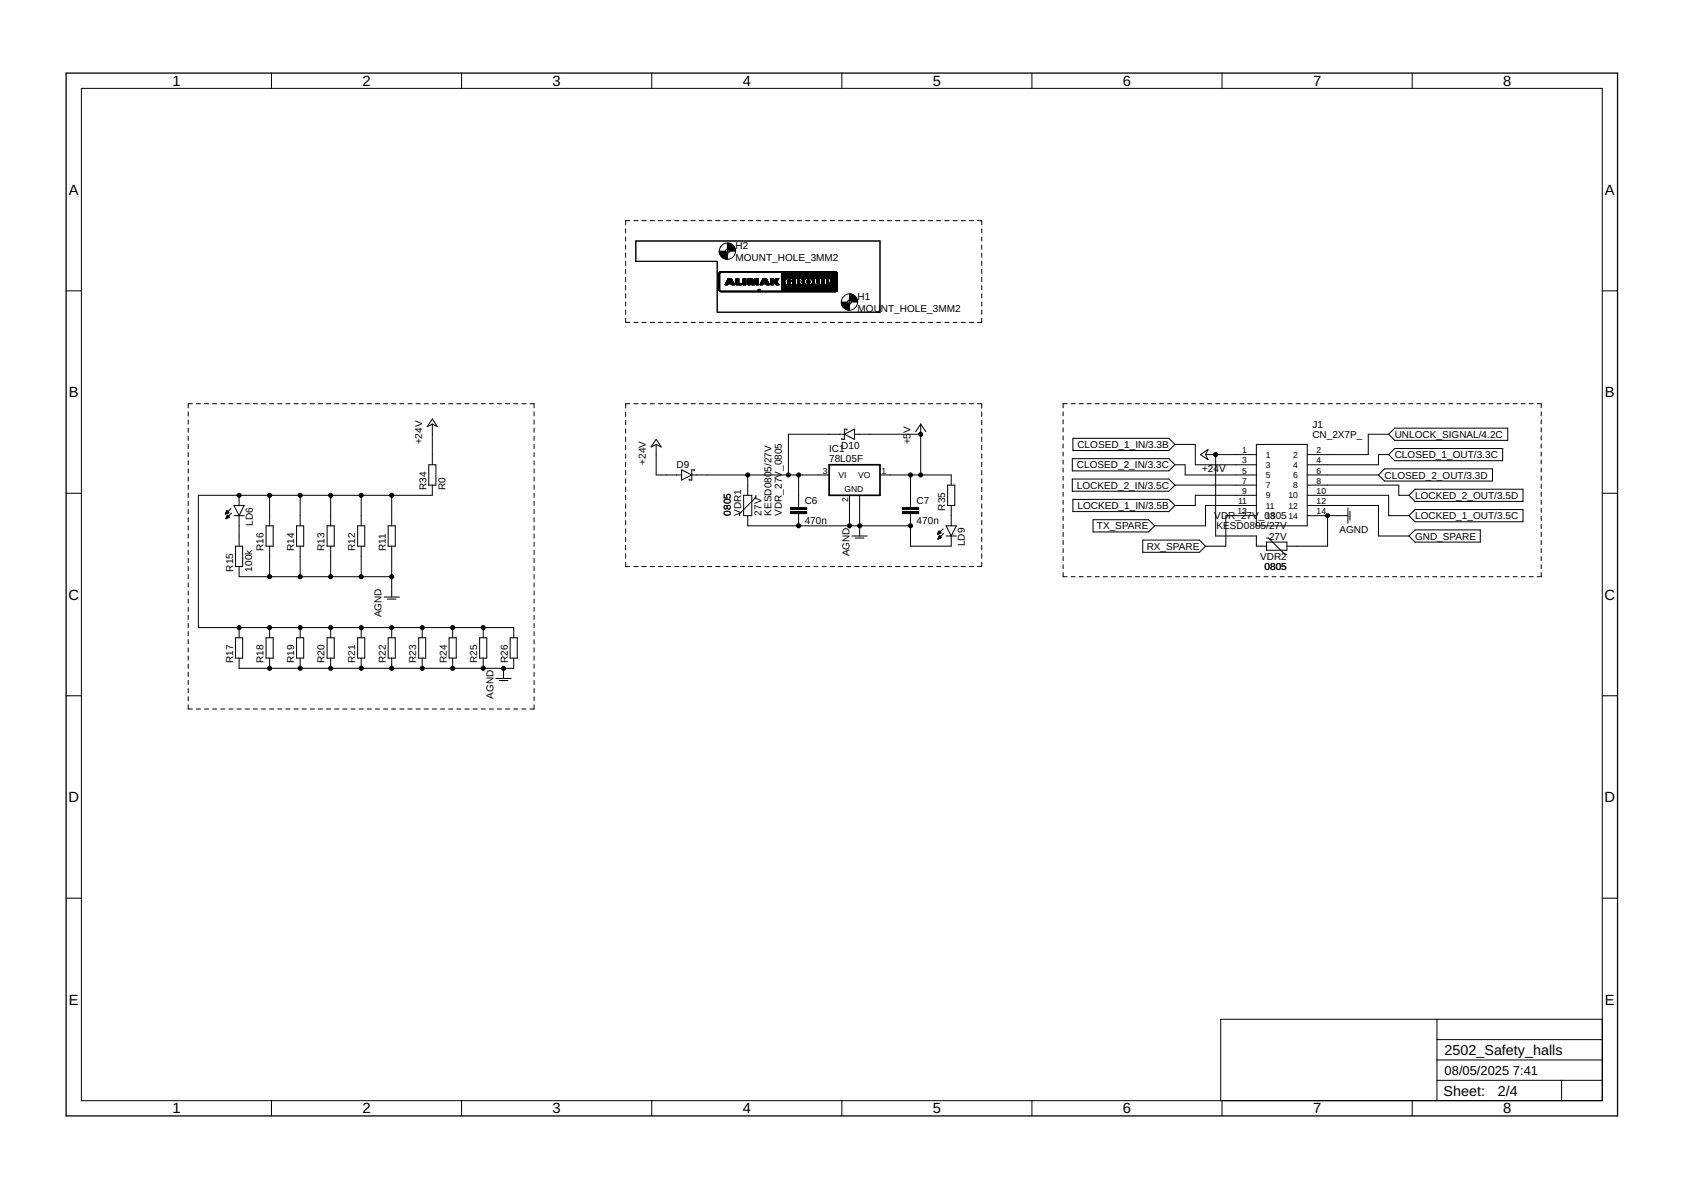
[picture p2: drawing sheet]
<svg xmlns="http://www.w3.org/2000/svg" width="420mm" height="297mm" viewBox="0 0 420 297" stroke-linecap="round" stroke-linejoin="round" font-family="sans-serif">
<g fill="none" stroke="#000" stroke-width=".25">
<path d="M67.8 18.2v3.9M115.2 18.2v3.9M162.7 18.2v3.9M210.2 18.2v3.9M257.6 18.2v3.9M305.1 18.2v3.9M352.6 18.2v3.9M20.3 22.1h379.7v252.6h-379.7zM156.2 57.1v1M156.2 59.1v1.1M157.2 55.1h-1v1M158.2 55.1h1.1"/>
<path d="M160.3 55.1h1M162.3 55.1h1.1M164.4 55.1h1M166.4 55.1h1M168.4 55.1h1.1M170.5 55.1h1M172.5 55.1h1.1M174.6 55.1h1M176.6 55.1h1.1M178.7 55.1h1M180.7 55.1h1.1M182.8 55.1h1"/>
<path d="M184.8 55.1h1M186.8 55.1h1.1M188.9 55.1h1M190.9 55.1h1.1M193 55.1h1M195 55.1h1M197.1 55.1h1M199.1 55.1h1M201.1 55.1h1.1M203.2 55.1h1M205.2 55.1h1.1M207.3 55.1h1"/>
<path d="M209.3 55.1h1.1M211.3 55.1h1.1M213.4 55.1h1M215.4 55.1h1.1M217.5 55.1h1M219.5 55.1h1.1M221.6 55.1h1M223.6 55.1h1.1M225.7 55.1h1M227.7 55.1h1M229.7 55.1h1.1M231.8 55.1h1"/>
<path d="M233.8 55.1h1.1M235.9 55.1h1M237.9 55.1h1.1M239.9 55.1h1.1M242 55.1h1M244 55.1h1.1v1M245.1 57.1v1M245.1 59.1v1.1M16.5 72.6h3.8M156.2 61.2v1M156.2 63.2v1M156.2 65.2v1.1"/>
<path d="M156.2 67.2v1.1M156.2 69.3v1M156.2 71.3v1M156.2 73.3v1.1M156.2 75.4v1M156.2 77.4v1M156.2 79.4v1.1h1M158.7 60.2h61v17.7h-40.7v-12.7h-20.3zM179.5 72.4l.2 .1M179.5 72.4h.2M179.5 72.3h.2M179.5 72.2h.2"/>
<path d="M179.5 72.1h.2M179.5 72h.2M179.5 71.9h.2M179.5 71.8h.2M179.5 71.7h.2M179.5 71.6h.2M179.5 71.5h.2M179.5 71.4h.2M179.5 71.3h.2M179.5 71.2h.2M179.5 71.1h.2M179.5 71h.2"/>
<path d="M179.5 70.9h.2M179.5 70.8h.2M179.5 70.7h.2M179.5 70.6h.2M179.5 70.5h.2M179.5 70.4h.2M179.5 70.3h.2M179.5 70.2h.2M179.5 70.1h.2M179.5 70h.2M179.5 69.9h.2M179.5 69.8h.2"/>
<path d="M179.5 69.7h.2M179.5 69.6h.2M179.5 69.5h.2M179.5 69.4h.2M179.5 69.3h.2M179.5 69.2h.2M179.5 69.1h.2M179.5 69h.2M179.5 68.9h.2M179.5 68.8h.2M179.5 68.7h.2M179.5 68.6h.2"/>
<path d="M179.5 68.5h.2M179.5 68.4h.2M179.5 68.3h.2M179.5 68.2h.2M179.5 72.5h.2M179.5 72.6h.3M179.6 72.6l.3 .1M179.6 68h29.4M179.6 72.7h29.3M179.7 67.9h29.2M179.7 72.7h29.2M179.7 68.1l-.2 .1"/>
<path d="M179.8 68.1h-.3M179.8 72.8h28.9M179.8 67.9h29M179.9 68l-.3 .1M181 71.1h.7M181.1 71h.6M181.1 62.7h1M181.1 70.9h2.2M181.2 70.8h2.1M181.2 70.7h2M181.3 70.6h1.9M181.3 70.5h1.8"/>
<path d="M181.5 70.2h.6M181.6 70h1.3M181.6 62.2v1M181.6 70h1.2M181.6 69.9h1.2M181.7 69.8h1.1M181.7 71h-.7M181.7 69.7h1M181.8 70.9h-.7M181.8 69.6h.8M182 70.4l-.7 .1M182 70.4h-.6"/>
<path d="M182 70.3l-.6 .1M182.1 70.3h-.7M182.1 70.2h-.7M182.1 70.1h-.6M182.2 70.1h.7M182.3 70.1l.6 .1M182.3 70.2h.7M182.3 70.3h.7M182.4 70.4h.7M182.4 70.4l.7 .1M182.6 70.9h.7M182.6 71h.7"/>
<path d="M182.6 71h.8M182.7 71.1h.7M183.8 71.1h1.3M183.8 71h1.3M183.8 70.9h1.3M183.8 70.8h1.3M183.8 70.7h1.3M183.8 70.6h.6M183.8 70.5h.6M183.8 70.4h.6M183.8 70.3h.6M183.8 70.2h.6"/>
<path d="M183.8 70.1h.6M183.8 70h.6M183.8 69.9h.6M183.8 69.8h.6M183.8 69.7h.6M183.8 69.6h.6M185.5 71.1h.7M185.5 71h.7M185.5 70.9h.7M185.5 70.8h.7M185.5 70.7h.7M185.5 70.6h.7"/>
<path d="M185.5 70.5h.7M185.5 70.4h.7M185.5 70.3h.7M185.5 70.2h.7M185.5 70.1h.7M185.5 70h.7M185.5 69.9h.7M185.5 69.8h.7M185.5 69.7h.7M185.5 69.6h.7M186.7 71.1h.6M186.7 71h.6"/>
<path d="M186.7 70.9h.6M186.7 70.8h.6M186.7 70.7h.6M186.7 70.6h.6M186.7 70.5h.6M186.7 70.4h.6M186.7 70.3h.6M186.7 70.2h.6M186.7 70.1h.6M186.7 70.1h1.2M186.7 70h1.2M186.7 69.9h1.1"/>
<path d="M186.7 69.8h1.1M186.7 69.7h1.1M186.7 69.6l1.1 .1M186.7 69.6h1M187.3 70.1l.6 .1M187.4 70.3h.6M187.4 70.2h.5M187.4 70.4h.6M187.4 70.3l.6 .1M187.5 70.4l.5 .1M187.5 70.6h1M187.5 70.5h1"/>
<path d="M187.5 70.7h1M187.6 70.8h.9M187.6 70.9h.8M187.6 71h.8M187.7 71.1h.6M188.2 70.3h.4M188.3 69.9h1.1M188.3 69.8h1.1M188.3 69.7h1.1M188.3 69.6h1.1M188.4 69.6h1M188.4 71h-.8"/>
<path d="M188.4 70.8h-.8M188.5 70.6l-1 .1M188.6 70.4l-.5 .1M188.6 70.4h-.5M188.6 70.3h-.5M188.7 70.2h-.5M188.7 70.1l-.5 .1M188.7 71.1h.7M188.7 71h.7M188.7 70.9h.7M188.7 70.8h.7M188.7 70.7h.7"/>
<path d="M188.7 70.6h.7M188.7 70.5h.7M188.7 70.4h.7M188.7 70.3h.7M188.7 70.2h.7M188.7 70.1h.7M189.4 70.1h-1.2M189.4 70h-1.2M189.4 69.9l-1.2 .1M189.7 71h.7M189.8 70.9h.6M189.8 70.9h2.2"/>
<path d="M189.8 70.8h2.1M189.9 70.7h2M189.9 70.6h1.9M190 70.5h1.8M190.1 70.3h.6M190.1 70.2h.7M190.2 70h1.4M190.3 70h1.2M190.3 69.9h1.2M190.3 69.8h1.2M190.4 69.8h1M190.4 71.1h-.7"/>
<path d="M190.4 69.7h1M190.4 71h-.7M190.4 69.6h.9M190.5 69.6h.8M190.6 70.5h-.6M190.7 70.4h-.7M190.7 70.3h-.6M190.8 70.1l-.6 .1M190.8 70.1h-.6M190.9 70.1h.7M190.9 70.1l.7 .1M191 70.2h.6"/>
<path d="M191 70.3h.7M191.1 70.4h.6M191.1 70.4l.7 .1M191.3 70.9h.7M191.3 71h.7M191.3 71h.8M191.3 71.1h.8M192.4 71.1h.7M192.4 71h.7M192.4 70.9h.7M192.4 70.8h.7M192.4 70.7h.7"/>
<path d="M192.4 70.6h.7M192.4 70.5h.7M192.4 70.4h.7M192.4 70.3l1.5 .1M192.4 70.3h1.5M192.4 70.2h.7M192.4 70.1h.7M192.4 70h.7M192.4 69.9h.7M192.4 69.8h.7M192.4 69.7h.7M192.4 69.6h.7"/>
<path d="M193.1 70.4h.9M193.2 70.4l.8 .1M193.3 70.5h.8M193.3 70.6h.8M193.4 70.6l.8 .1M193.4 70.7h.8M193.4 70.8h.9M193.5 70.8l.9 .1M193.5 70.9h.9M193.6 71h.9M193.7 69.6h.8M193.7 71.1h.8"/>
<path d="M193.9 70.2h-.8M194 70.1l-.8 .1M194 70.1h-.7M194.1 70h-.8M194.1 69.9l-.7 .1M194.2 69.9h-.8M194.2 69.8h-.8M194.3 69.8h-.8M194.4 69.7h-.9M194.4 69.6l-.8 .1M194.5 69.6h-.9M195.2 72.5h13.8"/>
<path d="M195.2 72.3h13.9M195.2 72.2h13.9M195.2 72.1h13.9M195.2 72h13.9M195.2 71.9h13.9M195.2 71.8h13.9M195.2 71.7h13.9M195.2 71.6h13.9M195.2 71.5h13.9M195.2 71.4h13.9M195.2 71.3h13.9M195.2 71.2h13.9"/>
<path d="M195.2 71.1h13.9M195.2 71.1h1.3M195.2 71h1.1M195.2 71h1M195.2 70.9h.9M195.2 70.8l.9 .1M195.2 70.8h.8M195.2 70.7h.8M195.2 70.6l.8 .1M195.2 70.6h.7M195.2 70.5h.7M195.2 70.4l.7 .1"/>
<path d="M195.2 70.4h.7M195.2 70.3h.7M195.2 70.1h.7M195.2 69.8h.8M195.2 69.4h13.9M195.2 69.3h13.9M195.2 69.2h13.9M195.2 69.1h13.9M195.2 69h13.9M195.2 68.9h13.9M195.2 68.8h13.9M195.2 68.7h13.9"/>
<path d="M195.2 68.6h13.9M195.2 68.5h13.9M195.2 68.4h13.9M195.2 68.3h13.9M195.2 68.2h13.9M195.2 68.1h13.8M195.2 68l13.8 .1M195.9 70.2h-.7M196 70h-.8M196 69.9l-.8 .1M196 69.9h-.8M196.1 69.8h-.9"/>
<path d="M196.2 69.7h-1M196.3 69.6l-1.1 .1M196.4 69.6h-1.2M196.6 70.4h.4M196.6 70.3h.4M196.6 70.2h.4M196.6 70.1h1.9M196.6 70.5h.7M196.6 70.6h.7M196.6 70h1.9M196.7 70.6h.6M196.7 70h.6"/>
<path d="M196.7 70.7h.6M196.7 69.9h.6M196.7 69.5l-1.5 .1M196.8 70.8h.5M196.8 69.8h.4M197.3 69.5h4.2M197.5 71.1h1M197.7 69.6h.8M197.8 69.6h.7M197.9 69.7h.6M197.9 71h.6M197.9 69.8h.6"/>
<path d="M198 69.8h.5M198 71h.5M198 70.9h.5M198 70.8h.5M198 70.7h.5M198 70.6h.5M198 70.5h.5M198 70.4h.5M198 70.3h.5M198 70.2h.5M198 69.9h.5M199.2 71.1h.5"/>
<path d="M199.2 71h.5M199.2 70.9h.5M199.2 70.8l.5 .1M199.2 70.8h.5M199.2 70.7h.5M199.2 70.6l.4 .1M199.2 70.6h.4M199.2 70.5h.4M199.2 70.1h.5M199.2 70h.5M199.2 69.9h.5M199.2 69.9h.4"/>
<path d="M199.2 69.8h.3M199.6 70.2h-.4M199.7 70.1l-.5 .1M200 70.3h.7M200.1 69.6h1.1M200.1 70.4h.7M200.2 69.6h.9M200.2 70.2h.6M200.3 70.4h.5M200.3 69.7h.7M200.3 70.5h.5M200.3 70.2h.5"/>
<path d="M200.3 70.6h.5M200.3 69.8h.6M200.3 70.8h.6M200.3 70.7h.6M200.3 70.1h.5M200.3 70h.5M200.3 70.8l.7 .1M200.3 69.9h.5M200.4 71h.7M200.4 70.9h.6M200.4 71.1h1M200.4 71h.8"/>
<path d="M200.8 70.3h-.7M200.9 69.9h-.6M201.4 70.4h.8M201.4 70.3h.8M201.4 70.2h.8M201.5 70.6h.6M201.5 70.1h.6M201.5 70h.6M201.6 70.7h.5M201.6 69.9h.4M201.7 70.8h.3M201.7 69.8h.1"/>
<path d="M202.1 69.5h7M202.1 70.5h-.6M202.2 71.1h1.6M202.4 71h1.2M202.4 69.6h.9M202.5 71h1M202.5 69.6h.8M202.6 70.9h.9M202.6 69.7h.7M202.6 70.9h.8M202.7 69.8h.6M202.7 70.8h.7"/>
<path d="M202.7 69.9h.6M202.8 70.7h.5M202.8 69.9h.5M202.8 70h.5M202.8 70.6h.5M202.8 70.5h.5M202.8 70.4h.5M202.8 70.2h.5M202.8 70.1h.5M202.9 70.3h.4M203.9 70.5h.6M203.9 70.4h.6"/>
<path d="M203.9 70.3h.6M203.9 70.2h.6M203.9 70.1h.6M203.9 70h.6M203.9 69.9h.6M203.9 69.8h.6M203.9 69.7h.6M203.9 69.6h.6M204 70.6h.5M204 70.7h.5M204.1 70.8h.3M204.7 71.1h1"/>
<path d="M204.8 71h.9M204.9 71h.8M205 70.9h.7M205.1 70.8h.6M205.1 70.7h.6M205.2 70.6h.5M205.2 70.5h.5M205.2 70.4h.5M205.2 70.3h.5M205.2 70.2h.5M205.2 70.1h.5M205.2 70h.5"/>
<path d="M205.2 69.9h.5M205.2 69.8h.5M205.2 69.7h.5M205.2 69.6h.5M206.4 71.1h2.7M206.4 71h2.7M206.4 70.9h2.7M206.4 70.8h2.7M206.4 70.7h2.7M206.4 70.6h2.7M206.4 70.3h.2M206.4 70.1h.4"/>
<path d="M206.4 70h.4M206.4 69.9l.4 .1M206.4 69.9h.4M206.8 70.2h-.4M206.8 70.1l-.4 .1M207.2 69.6h1.9M207.2 70.5h1.9M207.3 69.6h1.8M207.3 70.5h1.8M207.3 70.4h1.8M207.3 69.7h1.8M207.4 70.3h1.7"/>
<path d="M207.4 69.8h1.7M207.4 69.9h1.7M207.5 70.2h1.6M207.5 70.1h1.6M207.5 70h1.6M207.5 69.9h1.6M209 72.6l-13.8 .1M209 72.6h-13.8M209.1 72.4l-13.9 .1M209.1 72.4h-13.9M209.1 69.4l-13.9 .1M211.6 75.4h1"/>
<path d="M212.1 74.9v1M245.1 61.2v1M245.1 63.2v1M245.1 65.2v1.1M245.1 67.2v1.1M245.1 69.3v1M245.1 71.3v1M245.1 73.3v1.1M245.1 75.4v1M245.1 77.4v1M245.1 79.4v1.1h-1.1M400 72.6h3.8"/>
<path d="M158.2 80.5h1.1M160.3 80.5h1M162.3 80.5h1.1M164.4 80.5h1M166.4 80.5h1M168.4 80.5h1.1M170.5 80.5h1M172.5 80.5h1.1M174.6 80.5h1M176.6 80.5h1.1M178.7 80.5h1M180.7 80.5h1.1"/>
<path d="M182.8 80.5h1M184.8 80.5h1M186.8 80.5h1.1M188.9 80.5h1M190.9 80.5h1.1M193 80.5h1M195 80.5h1M197.1 80.5h1M199.1 80.5h1M201.1 80.5h1.1M203.2 80.5h1M205.2 80.5h1.1"/>
<path d="M207.3 80.5h1M209.3 80.5h1.1M211.3 80.5h1.1M213.4 80.5h1M215.4 80.5h1.1M217.5 80.5h1M219.5 80.5h1.1M221.6 80.5h1M223.6 80.5h1.1M225.7 80.5h1M227.7 80.5h1M229.7 80.5h1.1"/>
<path d="M231.8 80.5h1M233.8 80.5h1.1M235.9 80.5h1M237.9 80.5h1.1M239.9 80.5h1.1M242 80.5h1M47 102.8v1M47 104.8v1.1M47 106.9v1M47 108.9v1M47 110.9v1.1M47 113v1"/>
<path d="M47 115v1M47 117v1.1M47 119.1v1M48 100.8h-1v1M49 100.8h1.1M51.1 100.8h1M53.1 100.8h1M55.1 100.8h1M57.1 100.8h1.1M59.2 100.8h1M61.2 100.8h1M63.2 100.8h1.1"/>
<path d="M65.3 100.8h1M67.3 100.8h1M69.3 100.8h1.1M71.4 100.8h1M73.4 100.8h1M75.4 100.8h1.1M77.4 100.8h1.1M79.5 100.8h1M81.5 100.8h1M83.5 100.8h1.1M85.6 100.8h1M87.6 100.8h1"/>
<path d="M89.6 100.8h1.1M91.7 100.8h1M93.7 100.8h1M95.7 100.8h1.1M97.8 100.8h1M99.8 100.8h1M101.8 100.8h1.1M103.9 100.8h1M105.9 100.8h1M107 116h1.8v5.1h-1.8zM107.9 100.8h1.1M107.9 104.6l1.3 1.9-1.3-.6-1.2 .6z"/>
<path d="M107.9 105.9v10.1M110 100.8h1M112 100.8h1M114 100.8h1.1M116.1 100.8h1M118.1 100.8h1M120.1 100.8h1.1M122.2 100.8h1M124.2 100.8h1M126.2 100.8h1M128.2 100.8h1.1M130.3 100.8h1"/>
<path d="M132.3 100.8h1v1M133.3 102.8v1M133.3 104.8v1.1M133.3 106.9v1M133.3 108.9v1M133.3 110.9v1.1M133.3 113v1M133.3 115v1M133.3 117v1.1M133.3 119.1v1M156.2 102.9v1M156.2 104.9v1.1"/>
<path d="M156.2 107v1.1M156.2 109.1v1.1M156.2 111.2v1.1M156.2 113.3v1.1M156.2 115.4v1M156.2 117.4v1.1M156.2 119.5v1.1M157.2 100.8h-1v1.1M158.2 100.8h1.1M160.3 100.8h1M162.3 100.8h1.1M163.8 109.7l1.3 1.9-1.3-.7-1.3 .7z"/>
<path d="M163.8 110.9v7.7h6.4M164.4 100.8h1M166.4 100.8h1M168.4 100.8h1.1M170.2 117.3l2.5 1.3-2.5 1.2zM170.5 100.8h1M172.5 100.8h1.1M172.7 118.6h34.3M173.3 117.5v-.2h-.6v2.5h-.6v-.2M174.6 100.8h1M176.6 100.8h1.1M178.7 100.8h1"/>
<path d="M180.7 100.8h1.1M182.8 100.8h1M184.8 100.8h1M186.7 118.6v5M186.8 100.8h1.1M188.9 100.8h1M190.9 100.8h1.1M193 100.8h1M195 100.8h1M197.1 100.8h1M199.1 100.8h1M199.4 118.6v8.1"/>
<path d="M201.1 100.8h1.1M203.2 100.8h1M205.2 100.8h1.1M207.3 100.8h1M209.3 100.8h1.1M210.8 108.4l2.5-1.3v2.6zM210.8 108.4h-14v10.2M211.3 100.8h1.1M211.4 107.4v-.3h-.6v2.6h-.6v-.3M213.3 108.4h16.5M213.4 100.8h1M215.4 100.8h1.1"/>
<path d="M217.5 100.8h1M219.5 100.8h1.1M219.7 118.6h17.8v2.5M221.6 100.8h1M223.6 100.8h1.1M225.7 100.8h1M227.3 118.6v8.1M227.7 100.8h1M229.7 100.8h1.1M229.8 105.9l1.3 1.9M229.8 105.9l-1.2 1.9M229.8 105.9v12.7"/>
<path d="M231.8 100.8h1M233.8 100.8h1.1M235.9 100.8h1M237.9 100.8h1.1M239.9 100.8h1.1M242 100.8h1M244 100.8h1.1v1.1M245.1 102.9v1M245.1 104.9v1.1M245.1 107v1.1M245.1 109.1v1.1M245.1 111.2v1.1"/>
<path d="M245.1 113.3v1.1M245.1 115.4v1M245.1 117.4v1.1M245.1 119.5v1.1M265.4 102.8v1M265.4 104.8v1M265.4 106.8v1M265.4 108.8v1M265.4 110.8v1M265.4 112.8v1M265.4 114.8v1M265.4 116.8v1.1"/>
<path d="M265.4 118.9v1M266.4 100.8h-1v1M267.4 100.8h1M267.7 114.5h24.1l1.5 1.5-1.5 1.5h-24.1zM267.7 119.6h24.1l1.5 1.5-1.5 1.5h-24.1zM267.8 109.4h24l1.5 1.5-1.5 1.6h-24zM269.4 100.8h1M271.4 100.8h1M273.4 100.8h1M275.4 100.8h1M277.4 100.8h1M279.4 100.8h1.1"/>
<path d="M281.5 100.8h.9M283.5 100.8h1M285.5 100.8h1M287.5 100.8h1M289.5 100.8h1M291.5 100.8h1M293.3 116h2.6v2.6h17.7M293.3 110.9h5.1v5.1h15.2M293.5 100.8h1M295.5 100.8h1M297.5 100.8h1M299.5 100.8h1"/>
<path d="M299.7 113.5l1.9-1.3-.7 1.3 .7 1.2zM300.9 113.5h12.7M301.5 100.8h1M303.5 113.5v20.3h10.1v2.5h2.6M303.5 100.8h1M305.5 100.8h1M307.5 100.8h1M309.5 100.8h1M311.5 100.8h1M313.5 100.8h1.1M313.6 110.9h12.7v20.4h-12.7zM315.6 100.8h1"/>
<path d="M317.6 100.8h1M319.6 100.8h1M321.6 100.8h1M323.6 100.8h1M325.6 100.8h1M326.3 118.6h17.8M327.6 100.8h1M329.6 100.8h1M331.6 100.8h1M333.6 100.8h1M335.6 100.8h1M337.6 100.8h1"/>
<path d="M339.6 100.8h1M341.6 100.8h1M343.6 100.8h1M345.7 100.8h.9M345.7 117h26.9v3.1h-26.9l-1.6-1.5zM346.7 108.4h-5.1v5.1h-15.3M346.7 113.5h-2.6v2.5h-17.8M347.6 100.8h1.1M348.2 112h26.9v3h-26.9l-1.5-1.5zM348.2 106.9h28.2v3h-28.2l-1.5-1.5zM349.7 100.8h1M351.7 100.8h1"/>
<path d="M353.7 100.8h1M355.7 100.8h1M357.7 100.8h1M359.7 100.8h1M361.7 100.8h1M363.7 100.8h1M365.7 100.8h1M367.7 100.8h1M369.7 100.8h1M371.7 100.8h1M373.7 100.8h1M375.7 100.8h1"/>
<path d="M377.7 100.8h1.1M379.8 100.8h.9M381.8 100.8h1M383.8 100.8h1v1M384.8 102.8v1M384.8 104.8v1M384.8 106.8v1M384.8 108.8v1M384.8 110.8v1M384.8 112.8v1M384.8 114.8v1M384.8 116.8v1.1"/>
<path d="M384.8 118.9v1M16.5 123.1h3.8M47 121.1v1M47 123.1v1.1M47 125.2v1M47 127.2v1M47 129.2v1.1M47 131.3v1M47 133.3v1M47 135.3v1.1M47 137.4v1M47 139.4v1"/>
<path d="M56.3 128.2h.2M56.3 128.1h.4M56.4 128h.6M56.4 129.5h.1M56.5 127.9h.6M56.5 129.3h.2M56.5 127.8h.5M56.5 129.2h.5M56.6 127.7h.2M56.6 129.1h.7M56.6 127.5h.1M56.6 129h.5"/>
<path d="M56.6 127.4l.5 .6-.8 .3zM56.6 128.9h.4M56.7 128.7h.2M56.7 128.6h.1M57.3 129.1l-.5-.5-.4 .9M57.3 129.1l-.9 .4M57.7 126.9l-1.4 1.4M57.8 128.1l-1.4 1.4M58.4 126.2h2.6l-1.3 2.5zM58.4 128.7h2.6M58.8 136.3h1.8v5.1h-1.8zM59.7 123.6v2.6"/>
<path d="M59.7 128.7v7.6M66.4 131.3h1.8v5h-1.8zM67.3 123.6v7.7M67.3 136.3v7.7M74 131.3h1.8v5h-1.8zM74.9 123.6v7.7M74.9 136.3v7.7M81.7 131.3h1.7v5h-1.7zM82.5 123.6v7.7M82.5 136.3v7.7M89.3 131.3h1.8v5h-1.8zM90.2 123.6v7.7"/>
<path d="M90.2 136.3v7.7M96.9 131.3h1.8v5h-1.8zM97.8 123.6v7.7M97.8 136.3v12.7M107.9 121.1v2.5h-58.4v33.1h78.7v2.5M133.3 121.1v1M133.3 123.1v1.1M133.3 125.2v1M133.3 127.2v1M133.3 129.2v1.1M133.3 131.3v1M133.3 133.3v1"/>
<path d="M133.3 135.3v1.1M133.3 137.4v1M133.3 139.4v1M156.2 121.6v1.1M156.2 123.7v1.1M156.2 125.8v1.1M156.2 127.8v1.1M156.2 129.9v1.1M156.2 132v1.1M156.2 134.1v1.1M156.2 136.2v1M156.2 138.3v1"/>
<path d="M185.7 123.6h2v5.1h-2zM186.7 128.7v2.6h40.6M188.7 123.6v.5l-4.1 4.1v.5M199.4 128.2v3.1M212.1 123.6v7.7M212.7 133.8h3.8M213.5 134.3h2.2M214.6 123.6v10.2M227.3 128.2v8.1h10.2v-2.5M234.1 133.3h.2M234.1 133.2h.4M234.2 134.5h.1"/>
<path d="M234.2 133.1h.6M234.2 132.9h.6M234.2 134.4h.3M234.3 134.3h.5M234.3 132.8h.4M234.3 132.7h.3M234.3 134.2h.7M234.4 132.6h.1M234.4 134h.5M234.4 132.5l.5 .5-.9 .4zM234.4 133.9h.4M234.5 133.8h.2"/>
<path d="M234.5 133.7l.6 .5-.9 .4zM235.4 132l-1.4 1.4M235.6 133.2l-1.4 1.4M236.2 133.8h2.5M236.2 131.3h2.5l-1.2 2.5zM236.6 121.1h1.8v5.1h-1.8zM237.5 126.2v5.1M245.1 121.6v1.1M245.1 123.7v1.1M245.1 125.8v1.1M245.1 127.8v1.1M245.1 129.9v1.1"/>
<path d="M245.1 132v1.1M245.1 134.1v1.1M245.1 136.2v1M245.1 138.3v1M265.4 120.9v1M265.4 122.9v1M265.4 124.9v1M265.4 126.9v1M265.4 128.9v1M265.4 130.9v1M265.4 132.9v1M265.4 134.9v1"/>
<path d="M265.4 136.9v1M265.4 138.9v1M267.8 124.7h24l1.5 1.5-1.5 1.5h-24zM272.9 129.7h13.8l1.5 1.6-1.5 1.5h-13.8zM285.3 134.8h14.1l1.5 1.5-1.5 1.6h-14.1zM293.3 121.1h20.3M313.6 126.2h-12.7v5.1h-12.7M313.6 123.6h-15.2v2.6h-5.1M313.6 128.7h-7.6v7.6h-5.1M316.2 135.3h5.1v2.1h-5.1zM316.2 134.3h.5l4.1 4.1h.5M326.3 126.2h17.8v7.6h7.6"/>
<path d="M326.3 121.1h22.9v2.5h2.5M326.3 123.6h20.4v5.1h5M326.3 128.7h10.2M331.4 128.7v7.6h-10.1M336.5 126.8v3.8M337 127.6v2.2M351.7 128.7l1.6-1.5h26.9v3h-26.9zM353.3 132.3h16.2v3h-16.2l-1.6-1.5zM353.3 122.1h26.9v3.1h-26.9l-1.6-1.6zM384.8 120.9v1M384.8 122.9v1M384.8 124.9v1"/>
<path d="M384.8 126.9v1M384.8 128.9v1M384.8 130.9v1M384.8 132.9v1M384.8 134.9v1M384.8 136.9v1M384.8 138.9v1M400 123.1h3.8M47 141.4v1M47 143.4v1.1M47 145.5v1M47 147.5v1"/>
<path d="M47 149.5v1.1M47 151.6v1M47 153.6v1M47 155.6v1.1M47 157.6v1.1M47 159.7v1M58.8 159.2h1.8v5.1h-1.8zM59.7 141.4v2.6h38.1M59.7 156.7v2.5M66.4 159.2h1.8v5.1h-1.8zM67.3 156.7v2.5M74 159.2h1.8v5.1h-1.8z"/>
<path d="M74.9 156.7v2.5M81.7 159.2h1.7v5.1h-1.7zM82.5 156.7v2.5M89.3 159.2h1.8v5.1h-1.8zM90.2 156.7v2.5M95.9 149h3.8M96.7 149.5h2.2M96.9 159.2h1.8v5.1h-1.8zM97.8 156.7v2.5M104.5 159.2h1.8v5.1h-1.8zM105.4 156.7v2.5M112.1 159.2h1.8v5.1h-1.8z"/>
<path d="M113 156.7v2.5M119.7 159.2h1.8v5.1h-1.8zM120.6 156.7v2.5M127.4 159.2h1.7v5.1h-1.7zM133.3 141.4v1M133.3 143.4v1.1M133.3 145.5v1M133.3 147.5v1M133.3 149.5v1.1M133.3 151.6v1M133.3 153.6v1M133.3 155.6v1.1"/>
<path d="M133.3 157.6v1.1M133.3 159.7v1M156.2 140.3v1.1h1M158.2 141.4h1.1M160.3 141.4h1M162.3 141.4h1.1M164.4 141.4h1M166.4 141.4h1M168.4 141.4h1.1M170.5 141.4h1M172.5 141.4h1.1M174.6 141.4h1"/>
<path d="M176.6 141.4h1.1M178.7 141.4h1M180.7 141.4h1.1M182.8 141.4h1M184.8 141.4h1M186.8 141.4h1.1M188.9 141.4h1M190.9 141.4h1.1M193 141.4h1M195 141.4h1M197.1 141.4h1M199.1 141.4h1"/>
<path d="M201.1 141.4h1.1M203.2 141.4h1M205.2 141.4h1.1M207.3 141.4h1M209.3 141.4h1.1M211.3 141.4h1.1M213.4 141.4h1M215.4 141.4h1.1M217.5 141.4h1M219.5 141.4h1.1M221.6 141.4h1M223.6 141.4h1.1"/>
<path d="M225.7 141.4h1M227.7 141.4h1M229.7 141.4h1.1M231.8 141.4h1M233.8 141.4h1.1M235.9 141.4h1M237.9 141.4h1.1M239.9 141.4h1.1M242 141.4h1M245.1 140.3v1.1h-1.1M265.4 140.9v1M265.4 142.9v1.1h1"/>
<path d="M267.4 144h1M269.4 144h1M271.4 144h1M273.4 144h1M275.4 144h1M277.4 144h1M279.4 144h1.1M281.5 144h.9M283.5 144h1M285.5 144h1M287.5 144h1M289.5 144h1"/>
<path d="M291.5 144h1M293.5 144h1M295.5 144h1M297.5 144h1M299.5 144h1M301.5 144h1M303.5 144h1M305.5 144h1M307.5 144h1M309.5 144h1M311.5 144h1M313.5 144h1.1"/>
<path d="M315.6 144h1M317.6 144h1M319.6 144h1M321.6 144h1M323.6 144h1M325.6 144h1M327.6 144h1M329.6 144h1M331.6 144h1M333.6 144h1M335.6 144h1M337.6 144h1"/>
<path d="M339.6 144h1M341.6 144h1M343.6 144h1M345.7 144h.9M347.6 144h1.1M349.7 144h1M351.7 144h1M353.7 144h1M355.7 144h1M357.7 144h1M359.7 144h1M361.7 144h1"/>
<path d="M363.7 144h1M365.7 144h1M367.7 144h1M369.7 144h1M371.7 144h1M373.7 144h1M375.7 144h1M377.7 144h1.1M379.8 144h.9M381.8 144h1M384.8 140.9v1M384.8 142.9v1.1h-1"/>
<path d="M16.5 173.7h3.8M47 161.7v1.1M47 163.7v1.1M47 165.8v1M47 167.8v1M47 169.8v1.1M47 171.9v1M47 173.9v1M47 175.9v1.1h1M49 177h1.1M51.1 177h1M53.1 177h1"/>
<path d="M55.1 177h1M57.1 177h1.1M59.2 177h1M59.7 164.3v2.5h68.5v-2.5M61.2 177h1M63.2 177h1.1M65.3 177h1M67.3 177h1M67.3 164.3v2.5M69.3 177h1.1M71.4 177h1M73.4 177h1"/>
<path d="M74.9 164.3v2.5M75.4 177h1.1M77.4 177h1.1M79.5 177h1M81.5 177h1M82.5 164.3v2.5M83.5 177h1.1M85.6 177h1M87.6 177h1M89.6 177h1.1M90.2 164.3v2.5M91.7 177h1"/>
<path d="M93.7 177h1M95.7 177h1.1M97.8 177h1M97.8 164.3v2.5M99.8 177h1M101.8 177h1.1M103.9 177h1M105.4 164.3v2.5M105.9 177h1M107.9 177h1.1M110 177h1M112 177h1"/>
<path d="M113 164.3v2.5M114 177h1.1M116.1 177h1M118.1 177h1M120.1 177h1.1M120.6 164.3v2.5M122.2 177h1M123.8 169.4h3.8M124.2 177h1M124.6 169.9h2.2M125.7 166.8v2.6M126.2 177h1"/>
<path d="M128.2 177h1.1M130.3 177h1M133.3 161.7v1.1M133.3 163.7v1.1M133.3 165.8v1M133.3 167.8v1M133.3 169.8v1.1M133.3 171.9v1M133.3 173.9v1M133.3 175.9v1.1h-1M400 173.7h3.8M16.5 224.2h3.8"/>
<path d="M400 224.2h3.8M358.7 254.4v20.3M358.7 259.5h41.3M400 254.4h-95.2v20.3M67.8 274.7v3.9M115.2 274.7v3.9M162.7 274.7v3.9M210.2 274.7v3.9M257.6 274.7v3.9M305.1 274.7v3.9M352.6 274.7v3.9M358.7 269.7h41.3"/>
<path d="M358.7 264.6h41.3M389.8 269.7v5"/>
<circle cx="181.6" cy="62.7" r="2.03"/>
<circle cx="181.6" cy="62.7" r=".51"/>
<circle cx="212.1" cy="75.4" r="2.03"/>
<circle cx="212.1" cy="75.4" r=".51"/>
</g>
<path d="M16.5 18.2h387.3v260.4h-387.3z" fill="none" stroke="#000" stroke-width=".32"/>
<path d="M207 116h12.7v7.6h-12.7z" fill="none" stroke="#000" stroke-width=".42"/>
<path d="M189.2 72.2h.6v.7h-.6zM197.3 127.7h4.1v.5h-4.1zM197.3 126.7h4.1v.5h-4.1zM225.3 127.7h4v.5h-4zM225.3 126.7h4v.5h-4z" fill="#000" stroke="#000" stroke-width=".25"/>
<g fill="#000" stroke="#000" stroke-width=".25">
<path d="M179.6 62.7h1.5l.1 .3 .4 .2v1.5a2.04 2.04 0 0 1-2-2z" fill-rule="evenodd"/>
<path d="M181.6 60.7a2 2 0 0 1 2 2h-1.5l-.2-.4-.3-.1z" fill-rule="evenodd"/>
<path d="M210 75.4h1.6v.3l.5 .2v1.5a2.04 2.04 0 0 1-2.1-2z" fill-rule="evenodd"/>
<path d="M212.1 73.4a2 2 0 0 1 2 2h-1.5l-.2-.4-.3-.1z" fill-rule="evenodd"/>
<circle cx="186.7" cy="118.6" r=".51"/>
<circle cx="196.8" cy="118.6" r=".51"/>
<circle cx="199.4" cy="118.6" r=".51"/>
<circle cx="227.3" cy="118.6" r=".51"/>
<circle cx="229.8" cy="108.4" r=".51"/>
<circle cx="229.8" cy="118.6" r=".51"/>
<circle cx="303.5" cy="113.5" r=".51"/>
<circle cx="59.7" cy="123.6" r=".51"/>
<circle cx="67.3" cy="123.6" r=".51"/>
<circle cx="74.9" cy="123.6" r=".51"/>
<circle cx="82.5" cy="123.6" r=".51"/>
<circle cx="90.2" cy="123.6" r=".51"/>
<circle cx="97.8" cy="123.6" r=".51"/>
<circle cx="199.4" cy="131.3" r=".51"/>
<circle cx="212.1" cy="131.3" r=".51"/>
<circle cx="214.6" cy="131.3" r=".51"/>
<circle cx="227.3" cy="131.3" r=".51"/>
<circle cx="331.4" cy="128.7" r=".51"/>
<circle cx="59.7" cy="156.7" r=".51"/>
<circle cx="67.3" cy="144" r=".51"/>
<circle cx="67.3" cy="156.7" r=".51"/>
<circle cx="74.9" cy="144" r=".51"/>
<circle cx="74.9" cy="156.7" r=".51"/>
<circle cx="82.5" cy="144" r=".51"/>
<circle cx="82.5" cy="156.7" r=".51"/>
<circle cx="90.2" cy="156.7" r=".51"/>
<circle cx="90.2" cy="144" r=".51"/>
<circle cx="97.8" cy="156.7" r=".51"/>
<circle cx="97.8" cy="144" r=".51"/>
<circle cx="105.4" cy="156.7" r=".51"/>
<circle cx="113" cy="156.7" r=".51"/>
<circle cx="120.6" cy="156.7" r=".51"/>
<circle cx="67.3" cy="166.8" r=".51"/>
<circle cx="74.9" cy="166.8" r=".51"/>
<circle cx="82.5" cy="166.8" r=".51"/>
<circle cx="90.2" cy="166.8" r=".51"/>
<circle cx="97.8" cy="166.8" r=".51"/>
<circle cx="105.4" cy="166.8" r=".51"/>
<circle cx="113" cy="166.8" r=".51"/>
<circle cx="120.6" cy="166.8" r=".51"/>
<circle cx="125.7" cy="166.8" r=".51"/>
</g>
<g font-size="3.7">
<text x="43" y="21.4">1</text>
<text x="90.5" y="21.4">2</text>
<text x="138" y="21.4">3</text>
<text x="185.4" y="21.4">4</text>
<text x="232.9" y="21.4">5</text>
<text x="280.3" y="21.4">6</text>
<text x="327.8" y="21.4">7</text>
<text x="375.3" y="21.4">8</text>
<text x="17.2" y="48.6">A</text>
<text x="400.7" y="48.6">A</text>
<text x="17.2" y="99.2">B</text>
<text x="400.7" y="99.2">B</text>
<text x="17.1" y="149.7">C</text>
<text x="400.6" y="149.7">C</text>
<text x="17.1" y="200.2">D</text>
<text x="400.6" y="200.2">D</text>
<text x="17.2" y="250.8">E</text>
<text x="400.7" y="250.8">E</text>
<text x="43" y="277.9">1</text>
<text x="90.5" y="277.9">2</text>
<text x="138" y="277.9">3</text>
<text x="185.4" y="277.9">4</text>
<text x="232.9" y="277.9">5</text>
<text x="280.3" y="277.9">6</text>
<text x="327.8" y="277.9">7</text>
<text x="375.3" y="277.9">8</text>
</g>
<g font-size="3.6">
<text x="360.6" y="263.3">2502_Safety_halls</text>
<text x="360.4" y="273.6">Sheet:</text>
<text x="374" y="273.5">2/4</text>
</g>
<g font-size="3.2">
<text x="360.6" y="268.4">08/05/2025</text>
<text x="377.7" y="268.4">7:41</text>
</g>
<g font-size="2.5">
<text x="183.6" y="65.2">MOUNT_HOLE_3MM2</text>
<text x="183.6" y="62.1">H2</text>
<text x="214.1" y="77.9">MOU</text>
<text x="214.1" y="74.8">H1</text>
<text x="219.9" y="77.9">NT_HOLE_3MM2</text>
<text x="327.6" y="106.8">J1</text>
<text x="105.4" y="110.9" transform="rotate(-90 105.4 110.9)">+24V</text>
<text x="207" y="112.8">IC1</text>
<text x="210" y="112">D10</text>
<text x="227.3" y="110.9" transform="rotate(-90 227.3 110.9)">+5</text>
<text x="227.3" y="108.1" transform="rotate(-90 227.3 108.1)">V</text>
<text x="269" y="111.8">CLOSED_1_IN/3.3B</text>
<text x="327.6" y="109.3">CN_2X7P_</text>
<text x="348.2" y="109.3">UNLOCK_SIGNAL/4.2C</text>
<text x="161.3" y="116" transform="rotate(-90 161.3 116)">+24V</text>
<text x="168.9" y="116.8">D9</text>
<text x="207" y="115.4">78L05F</text>
<text x="268.8" y="116.9">CLOSED_2_IN/3.3C</text>
<text x="300.1" y="117.8">+24V</text>
<text x="345.7" y="119.5">CLOSED_2_OUT/3.3D</text>
<text x="348.2" y="114.4">CLOSED_1_OUT/3.3C</text>
<text x="106.4" y="122.4" transform="rotate(-90 106.4 122.4)">R34</text>
<text x="111.2" y="122.4" transform="rotate(-90 111.2 122.4)">R0</text>
<text x="200.9" y="125.8">C6</text>
<text x="228.8" y="125.8">C7</text>
<text x="268.8" y="122">LOCKED_2_IN/3.5C</text>
<text x="353.3" y="124.5">LOCKED_2_OUT/3.5D</text>
<text x="63.1" y="131.3" transform="rotate(-90 63.1 131.3)">LD6</text>
<text x="182.5" y="128.7" transform="rotate(-90 182.5 128.7)">0805</text>
<text x="185" y="128.7" transform="rotate(-90 185 128.7)">VDR1</text>
<text x="190.1" y="128.7" transform="rotate(-90 190.1 128.7)">27V</text>
<text x="192.6" y="128.7" transform="rotate(-90 192.6 128.7)">KESD0805/27V</text>
<text x="195.2" y="128.7" transform="rotate(-90 195.2 128.7)">VDR_27V_0805</text>
<text x="200.9" y="130.9">470n</text>
<text x="228.8" y="130.9">470n</text>
<text x="236" y="127.4" transform="rotate(-90 236 127.4)">R35</text>
<text x="269" y="127.1">LOCKED_1_IN/3.5B</text>
<text x="303.2" y="129.6">VD</text>
<text x="306.6" y="129.6">R_27V</text>
<text x="314.3" y="129.6">_0805</text>
<text x="353.3" y="129.6">LOCKED_1_OUT/3.5C</text>
<text x="65.8" y="137.6" transform="rotate(-90 65.8 137.6)">R16</text>
<text x="73.4" y="137.6" transform="rotate(-90 73.4 137.6)">R14</text>
<text x="81" y="137.6" transform="rotate(-90 81 137.6)">R13</text>
<text x="88.7" y="137.6" transform="rotate(-90 88.7 137.6)">R12</text>
<text x="96.3" y="137.6" transform="rotate(-90 96.3 137.6)">R11</text>
<text x="240.9" y="136.3" transform="rotate(-90 240.9 136.3)">LD9</text>
<text x="273.8" y="132.1">TX_SPARE</text>
<text x="286.3" y="137.2">RX_SPARE</text>
<text x="303.7" y="132.1">KESD0805/27V</text>
<text x="316.8" y="134.7">27V</text>
<text x="334.4" y="133">AGND</text>
<text x="353.3" y="134.7">GND_SPARE</text>
<text x="58.2" y="142.7" transform="rotate(-90 58.2 142.7)">R15</text>
<text x="63" y="142.7" transform="rotate(-90 63 142.7)">100k</text>
<text x="212.1" y="138.9" transform="rotate(-90 212.1 138.9)">AGND</text>
<text x="314.6" y="139.8">VDR2</text>
<text x="315.7" y="142.3">0805</text>
<text x="95.2" y="154.1" transform="rotate(-90 95.2 154.1)">AGND</text>
<text x="58.2" y="165.5" transform="rotate(-90 58.2 165.5)">R17</text>
<text x="65.8" y="165.5" transform="rotate(-90 65.8 165.5)">R18</text>
<text x="73.4" y="165.5" transform="rotate(-90 73.4 165.5)">R19</text>
<text x="81" y="165.5" transform="rotate(-90 81 165.5)">R20</text>
<text x="88.7" y="165.5" transform="rotate(-90 88.7 165.5)">R21</text>
<text x="96.3" y="165.5" transform="rotate(-90 96.3 165.5)">R22</text>
<text x="103.9" y="165.5" transform="rotate(-90 103.9 165.5)">R23</text>
<text x="111.5" y="165.5" transform="rotate(-90 111.5 165.5)">R24</text>
<text x="119.1" y="165.5" transform="rotate(-90 119.1 165.5)">R25</text>
<text x="126.8" y="165.5" transform="rotate(-90 126.8 165.5)">R26</text>
<text x="123.2" y="174.4" transform="rotate(-90 123.2 174.4)">AGND</text>
</g>
<g font-size="2.1">
<text x="310.1" y="113.1">1</text>
<text x="328.7" y="113.1">2</text>
<text x="205.4" y="118.2">3</text>
<text x="209.3" y="119.3">VI</text>
<text x="214.3" y="119.3">VO</text>
<text x="220" y="118.2">1</text>
<text x="310.1" y="115.7">3</text>
<text x="310.1" y="118.2">5</text>
<text x="316" y="114.2">1</text>
<text x="316" y="116.8">3</text>
<text x="316" y="119.3">5</text>
<text x="322.8" y="114.2">2</text>
<text x="322.8" y="116.8">4</text>
<text x="322.8" y="119.3">6</text>
<text x="328.7" y="115.7">4</text>
<text x="328.7" y="118.2">6</text>
<text x="210.8" y="122.9">GND</text>
<text x="211.7" y="125.2" transform="rotate(-90 211.7 125.2)">2</text>
<text x="309.1" y="125.8">11</text>
<text x="310.1" y="120.7">7</text>
<text x="310.1" y="123.3">9</text>
<text x="316" y="121.9">7</text>
<text x="316" y="124.4">9</text>
<text x="321.6" y="124.4">10</text>
<text x="322.8" y="121.9">8</text>
<text x="328.7" y="120.7">8</text>
<text x="328.7" y="123.3">10</text>
<text x="328.7" y="125.8">12</text>
<text x="308.9" y="128.4">13</text>
<text x="316" y="126.9">11</text>
<text x="316" y="129.5">13</text>
<text x="321.6" y="126.9">12</text>
<text x="321.6" y="129.5">14</text>
<text x="328.7" y="128.4">14</text>
</g>
</svg>
